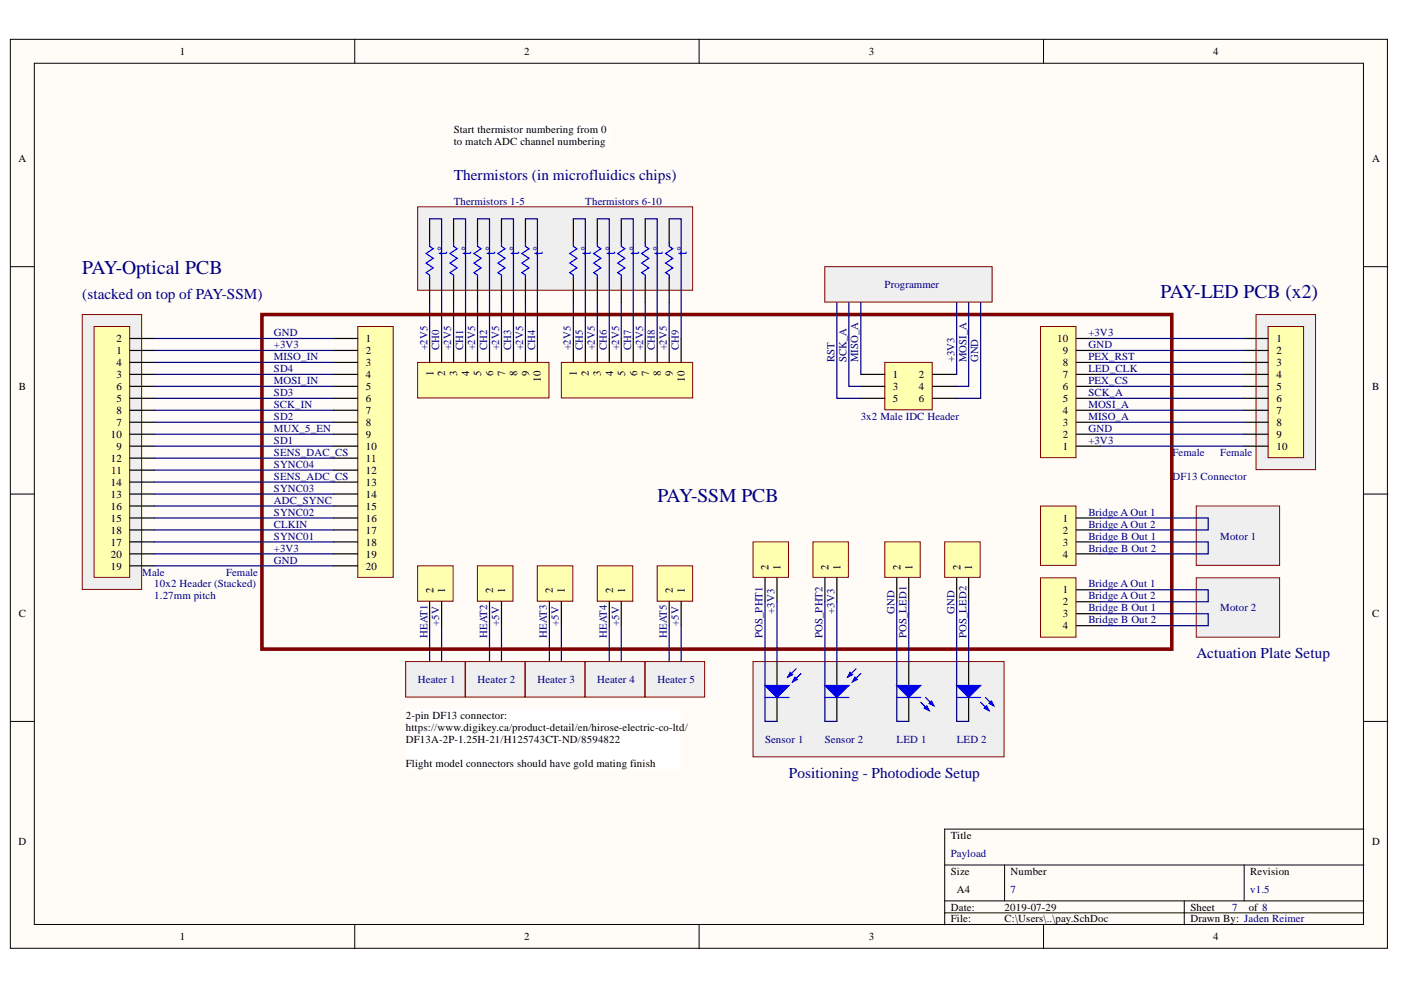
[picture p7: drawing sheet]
<svg xmlns="http://www.w3.org/2000/svg" width="297mm" height="210mm" viewBox="0 0 297 210" stroke-linecap="round" stroke-linejoin="round" font-family="sans-serif">
<g fill="#fffcf8" stroke="#000" stroke-width=".21">
<path d="M2.2 8.3h292v192.8h-292z"/>
<path d="M7.3 13.4h281.8v182.6h-281.8z"/>
</g>
<g fill="none" stroke="#000" stroke-width=".21">
<path d="M75.2 8.3v5.1M148.2 8.3v5.1M221.2 8.3v5.1M2.2 56.5h5.1M289.2 56.5h5.1M2.2 104.7h5.1M289.2 104.7h5.1M2.2 153h5.1M289.2 153h5.1M289.2 175.8h-88.9v20.3M75.2 196.1v5.1M148.2 196.1v5.1"/>
<path d="M200.3 183.4h88.9M200.3 191h88.9M200.3 193.5h88.9M213 183.4v7.6M221.2 196.1v5.1M251.1 191v5.1M263.8 183.4v7.6"/>
</g>
<g fill="#efefef" stroke="#800000" stroke-width=".21">
<path d="M159.7 140.3h53.2v20.2h-53.2z"/>
<path d="M174.9 56.5h35.4v7.6h-35.4z"/>
<path d="M88.5 43.9h58.4v17.6h-58.4z"/>
<path d="M86 140.3h12.6v7.5h-12.6z"/>
<path d="M266.3 66.7h12.6v32.9h-12.6z"/>
<path d="M17.4 66.7h12.6v58.3h-12.6z"/>
</g>
<path d="M55.5 66.7h192.9v70.9h-192.9z" fill="none" stroke="#800000" stroke-width=".76"/>
<path d="M187.6 76.8h10.1v10.1h-10.1z" fill="#ffffb0" stroke="#800000" stroke-width=".21"/>
<path d="M182.5 79.4h5.1M197.8 79.4h5M182.5 81.9h5.1M182.5 84.5h5.1M197.8 81.9h5M197.8 84.5h5" fill="none" stroke="#000" stroke-width=".25"/>
<path d="M88.5 76.8h27.9v7.6h-27.9z" fill="#ffffb0" stroke="#800000" stroke-width=".21"/>
<path d="M91.1 71.8v5M93.6 71.8v5M96.2 71.8v5M98.7 71.8v5M101.2 71.8v5M103.8 71.8v5M106.3 71.8v5M108.9 71.8v5M111.4 71.8v5M113.9 71.8v5" fill="none" stroke="#000" stroke-width=".25"/>
<path d="M119 76.8h27.9v7.6h-27.9z" fill="#ffffb0" stroke="#800000" stroke-width=".21"/>
<path d="M121.6 71.8v5M124.1 71.8v5M126.6 71.8v5M129.2 71.8v5M131.7 71.8v5M134.3 71.8v5M136.8 71.8v5M139.3 71.8v5M141.9 71.8v5M144.4 71.8v5" fill="none" stroke="#000" stroke-width=".25"/>
<path d="M159.7 114.9h7.5v7.5h-7.5z" fill="#ffffb0" stroke="#800000" stroke-width=".21"/>
<path d="M162.2 122.5v5.1M164.7 122.5v5.1" fill="none" stroke="#000" stroke-width=".25"/>
<path d="M172.4 114.9h7.5v7.5h-7.5z" fill="#ffffb0" stroke="#800000" stroke-width=".21"/>
<path d="M174.9 122.5v5.1M177.4 122.5v5.1" fill="none" stroke="#000" stroke-width=".25"/>
<path d="M187.6 114.9h7.5v7.5h-7.5z" fill="#ffffb0" stroke="#800000" stroke-width=".21"/>
<path d="M190.1 122.5v5.1M192.7 122.5v5.1" fill="none" stroke="#000" stroke-width=".25"/>
<path d="M200.3 114.9h7.5v7.5h-7.5z" fill="#ffffb0" stroke="#800000" stroke-width=".21"/>
<path d="M202.8 122.5v5.1M205.4 122.5v5.1" fill="none" stroke="#000" stroke-width=".25"/>
<path d="M88.5 120h7.6v7.5h-7.6z" fill="#ffffb0" stroke="#800000" stroke-width=".21"/>
<path d="M91.1 127.6v5.1M93.6 127.6v5.1" fill="none" stroke="#000" stroke-width=".25"/>
<path d="M101.2 120h7.6v7.5h-7.6z" fill="#ffffb0" stroke="#800000" stroke-width=".21"/>
<path d="M103.8 127.6v5.1M106.3 127.6v5.1" fill="none" stroke="#000" stroke-width=".25"/>
<path d="M113.9 120h7.6v7.5h-7.6z" fill="#ffffb0" stroke="#800000" stroke-width=".21"/>
<path d="M116.5 127.6v5.1M119 127.6v5.1" fill="none" stroke="#000" stroke-width=".25"/>
<path d="M126.6 120h7.6v7.5h-7.6z" fill="#ffffb0" stroke="#800000" stroke-width=".21"/>
<path d="M129.2 127.6v5.1M131.7 127.6v5.1" fill="none" stroke="#000" stroke-width=".25"/>
<path d="M139.3 120h7.6v7.5h-7.6z" fill="#ffffb0" stroke="#800000" stroke-width=".21"/>
<path d="M141.9 127.6v5.1M144.4 127.6v5.1" fill="none" stroke="#000" stroke-width=".25"/>
<path d="M268.9 69.2h7.5v27.8h-7.5z" fill="#ffffb0" stroke="#800000" stroke-width=".21"/>
<path d="M263.8 71.8h5.1M263.8 74.3h5.1M263.8 76.8h5.1M263.8 79.4h5.1M263.8 81.9h5.1M263.8 84.5h5.1M263.8 87h5.1M263.8 89.5h5.1M263.8 92.1h5.1M263.8 94.6h5.1" fill="none" stroke="#000" stroke-width=".25"/>
<path d="M220.6 69.2h7.5v27.8h-7.5z" fill="#ffffb0" stroke="#800000" stroke-width=".21"/>
<g fill="none" stroke="#000" stroke-width=".25">
<path d="M91.1 46.4v5.1M91.1 59.1v5.1M96.2 46.4v5.1M96.2 59.1v5.1M101.2 46.4v5.1M101.2 59.1v5.1M106.3 46.4v5.1M106.3 59.1v5.1M111.4 46.4v5.1M111.4 59.1v5.1M121.6 46.4v5.1M121.6 59.1v5.1"/>
<path d="M126.6 46.4v5.1M126.6 59.1v5.1M131.7 46.4v5.1M131.7 59.1v5.1M136.8 46.4v5.1M136.8 59.1v5.1M141.9 46.4v5.1M141.9 59.1v5.1M228.2 79.4h5.1M228.2 76.8h5.1M228.2 74.3h5.1M228.2 71.8h5.1"/>
<path d="M228.2 94.6h5.1M228.2 92.1h5.1M228.2 89.5h5.1M228.2 87h5.1M228.2 84.5h5.1M228.2 81.9h5.1"/>
</g>
<path d="M91.1 51.5v.7l.7 .5-1.5 1.1 1.5 1-1.5 1 1.5 1-1.5 1 .8 .5v.8M96.2 51.5v.7l.7 .5-1.5 1.1 1.5 1-1.5 1 1.5 1-1.5 1 .8 .5v.8M101.2 51.5v.7l.8 .5-1.5 1.1 1.5 1-1.5 1 1.5 1-1.5 1 .7 .5v.8M106.3 51.5v.7l.8 .5-1.5 1.1 1.5 1-1.5 1 1.5 1-1.5 1 .7 .5v.8M111.4 51.5v.7l.8 .5-1.6 1.1 1.6 1-1.6 1 1.6 1-1.6 1 .8 .5v.8M121.6 51.5v.7l.7 .5-1.5 1.1 1.5 1-1.5 1 1.5 1-1.5 1 .8 .5v.8M126.6 51.5v.7l.8 .5-1.5 1.1 1.5 1-1.5 1 1.5 1-1.5 1 .7 .5v.8M131.7 51.5v.7l.8 .5-1.5 1.1 1.5 1-1.5 1 1.5 1-1.5 1 .7 .5v.8M136.8 51.5v.7l.8 .5-1.6 1.1 1.6 1-1.6 1 1.6 1-1.6 1 .8 .5v.8M141.9 51.5v.7l.7 .5-1.5 1.1 1.5 1-1.5 1 1.5 1-1.5 1 .8 .5v.8" fill="none" stroke="#00f" stroke-width=".25"/>
<path d="M75.8 69.2h7.6v53.2h-7.6z" fill="#ffffb0" stroke="#800000" stroke-width=".21"/>
<g fill="none" stroke="#000" stroke-width=".25">
<path d="M70.8 71.8h5M70.8 74.3h5M70.8 76.8h5M70.8 79.4h5M70.8 81.9h5M70.8 84.5h5M70.8 87h5M70.8 89.5h5M70.8 92.1h5M70.8 94.6h5M70.8 97.1h5M70.8 99.7h5"/>
<path d="M70.8 102.2h5M70.8 104.7h5M70.8 107.3h5M70.8 109.8h5M70.8 112.4h5M70.8 114.9h5M70.8 117.4h5M70.8 120h5"/>
</g>
<path d="M19.9 69.2h7.6v53.2h-7.6z" fill="#ffffb0" stroke="#800000" stroke-width=".21"/>
<g fill="none" stroke="#000" stroke-width=".25">
<path d="M27.6 71.8h5.1M27.6 74.3h5.1M27.6 76.8h5.1M27.6 79.4h5.1M27.6 81.9h5.1M27.6 84.5h5.1M27.6 87h5.1M27.6 89.5h5.1M27.6 92.1h5.1M27.6 94.6h5.1M27.6 97.1h5.1M27.6 99.7h5.1"/>
<path d="M27.6 102.2h5.1M27.6 104.7h5.1M27.6 107.3h5.1M27.6 109.8h5.1M27.6 112.4h5.1M27.6 114.9h5.1M27.6 117.4h5.1M27.6 120h5.1"/>
</g>
<g fill="#efefef" stroke="#800000" stroke-width=".21">
<path d="M98.7 140.3h12.6v7.5h-12.6z"/>
<path d="M111.4 140.3h12.6v7.5h-12.6z"/>
<path d="M124.1 140.3h12.6v7.5h-12.6z"/>
<path d="M136.8 140.3h12.6v7.5h-12.6z"/>
</g>
<path d="M164.7 140.3v5M164.7 147.9v5.1" fill="none" stroke="#000" stroke-width=".25"/>
<path d="M162.2 147.9h5.1" fill="none" stroke="#00f" stroke-width=".25"/>
<path d="M162.2 145.3h5.1l-2.6 2.6z" fill="#00f"/>
<path d="M162.2 145.3h5.1l-2.6 2.6zM168.8 141.8l-1.8 1.8M169.8 142.8l-1.8 1.8" fill="none" stroke="#00f" stroke-width=".25"/>
<path d="M168.5 143.6l.6 .5-1.1 .5z" fill="#00f"/>
<path d="M168.5 143.6l.6 .5-1.1 .5z" fill="none" stroke="#00f" stroke-width=".25"/>
<path d="M167.5 142.6l.5 .5-1 .5z" fill="#00f"/>
<path d="M167.5 142.6l.5 .5-1 .5zM174.9 147.9h5.1" fill="none" stroke="#00f" stroke-width=".25"/>
<path d="M177.4 140.3v5M177.4 147.9v5.1" fill="none" stroke="#000" stroke-width=".25"/>
<path d="M174.9 145.3h5.1l-2.6 2.6z" fill="#00f"/>
<path d="M174.9 145.3h5.1l-2.6 2.6zM181.5 141.8l-1.8 1.8M182.5 142.8l-1.8 1.8" fill="none" stroke="#00f" stroke-width=".25"/>
<path d="M181.2 143.6l.6 .5-1.1 .5z" fill="#00f"/>
<path d="M181.2 143.6l.6 .5-1.1 .5z" fill="none" stroke="#00f" stroke-width=".25"/>
<path d="M180.2 142.6l.5 .5-1 .5z" fill="#00f"/>
<path d="M180.2 142.6l.5 .5-1 .5z" fill="none" stroke="#00f" stroke-width=".25"/>
<path d="M192.7 140.3v5M192.7 147.9v5.1" fill="none" stroke="#000" stroke-width=".25"/>
<path d="M190.1 145.3h5.1l-2.5 2.6z" fill="#00f"/>
<path d="M190.1 145.3h5.1l-2.5 2.6zM195.2 148.9l1.8 1.8M196.2 147.9l1.8 1.8" fill="none" stroke="#00f" stroke-width=".25"/>
<path d="M196 150.2l.5-.5 .5 1z" fill="#00f"/>
<path d="M196 150.2l.5-.5 .5 1z" fill="none" stroke="#00f" stroke-width=".25"/>
<path d="M197 149.1l.5-.5 .5 1.1z" fill="#00f"/>
<path d="M190.1 147.9h5.1M197 149.1l.5-.5 .5 1.1z" fill="none" stroke="#00f" stroke-width=".25"/>
<path d="M205.4 140.3v5M205.4 147.9v5.1" fill="none" stroke="#000" stroke-width=".25"/>
<path d="M202.8 145.3h5.1l-2.5 2.6z" fill="#00f"/>
<path d="M202.8 145.3h5.1l-2.5 2.6zM207.9 148.9l1.8 1.8M208.9 147.9l1.8 1.8" fill="none" stroke="#00f" stroke-width=".25"/>
<path d="M208.7 150.2l.5-.5 .5 1z" fill="#00f"/>
<path d="M208.7 150.2l.5-.5 .5 1z" fill="none" stroke="#00f" stroke-width=".25"/>
<path d="M209.7 149.1l.5-.5 .5 1.1z" fill="#00f"/>
<path d="M202.8 147.9h5.1M209.7 149.1l.5-.5 .5 1.1z" fill="none" stroke="#00f" stroke-width=".25"/>
<g fill="#fff" stroke="#fff" stroke-width=".21">
<path d="M96.2 26.1h32.9v5h-32.9z"/>
<path d="M86 150.4h58.3v12.6h-58.3z"/>
</g>
<path d="M220.6 107.3h7.5v12.6h-7.5z" fill="#ffffb0" stroke="#800000" stroke-width=".21"/>
<path d="M228.2 109.8h5.1M228.2 112.4h5.1M228.2 114.9h5.1M228.2 117.4h5.1" fill="none" stroke="#000" stroke-width=".25"/>
<path d="M253.6 107.3h17.7v12.6h-17.7z" fill="#efefef" stroke="#800000" stroke-width=".21"/>
<path d="M220.6 122.5h7.5v12.6h-7.5z" fill="#ffffb0" stroke="#800000" stroke-width=".21"/>
<path d="M228.2 125h5.1M228.2 127.6h5.1M228.2 130.1h5.1M228.2 132.7h5.1" fill="none" stroke="#000" stroke-width=".25"/>
<path d="M253.6 122.5h17.7v12.6h-17.7z" fill="#efefef" stroke="#800000" stroke-width=".21"/>
<g fill="none" stroke="#000080" stroke-width=".25">
<path d="M91.1 46.4h2.5v25.4M96.2 46.4h2.5v25.4M101.2 46.4h2.6v25.4M106.3 46.4h2.6v25.4M111.4 46.4h2.5v25.4M121.6 46.4h2.5v25.4M126.6 46.4h2.6v25.4M131.7 46.4h2.6v25.4M136.8 46.4h2.5v25.4M141.9 46.4h2.5v25.4M32.7 71.8h38.1M32.7 74.3h38.1"/>
<path d="M32.7 76.8h38.1M32.7 79.4h38.1M91.1 64.2v7.6M96.2 64.2v7.6M101.2 64.2v7.6M106.3 64.2v7.6M111.4 64.2v7.6M121.6 64.2v7.6M126.6 64.2v7.6M131.7 64.2v7.6M136.8 64.2v7.6M141.9 64.2v7.6"/>
<path d="M177.4 64.2v20.3h5.1M180 64.2v17.7h2.5M182.5 64.2v15.2M202.8 64.2v15.2M205.4 64.2v17.7h-2.6M207.9 64.2v20.3h-5.1M233.3 71.8h30.5M233.3 74.3h30.5M233.3 76.8h30.5M233.3 79.4h30.5M32.7 81.9h38.1M32.7 84.5h38.1"/>
<path d="M32.7 87h38.1M32.7 89.5h38.1M32.7 92.1h38.1M32.7 94.6h38.1M32.7 97.1h38.1M32.7 99.7h38.1M233.3 81.9h30.5M233.3 84.5h30.5M233.3 87h30.5M233.3 89.5h30.5M233.3 92.1h30.5M233.3 94.6h30.5"/>
<path d="M32.7 102.2h38.1M32.7 104.7h38.1M32.7 107.3h38.1M32.7 109.8h38.1M32.7 112.4h38.1M32.7 114.9h38.1M32.7 117.4h38.1M32.7 120h38.1M233.3 109.8h22.9v2.6h-22.9M233.3 114.9h22.9v2.5h-22.9M91.1 132.7v7.6M93.6 132.7v7.6"/>
<path d="M103.8 132.7v7.6M106.3 132.7v7.6M116.5 132.7v7.6M119 132.7v7.6M129.2 132.7v7.6M131.7 132.7v7.6M141.9 132.7v7.6M144.4 132.7v7.6M162.2 127.6v25.4h2.5M164.7 127.6v12.7M174.9 127.6v25.4h2.5M177.4 127.6v12.7"/>
<path d="M190.1 127.6v25.4h2.6M192.7 127.6v12.7M202.8 127.6v25.4h2.6M205.4 127.6v12.7M233.3 125h22.9v2.6h-22.9M233.3 130.1h22.9v2.6h-22.9"/>
</g>
<g font-size="4.1" fill="#000080">
<text x="17.4" y="58.2">PAY-Optical PCB</text>
<text x="246" y="63.3">PAY-LED PCB (x2)</text>
<text x="139.4" y="106.4">PAY-SSM PCB</text>
</g>
<g font-size="3.2" fill="#000080">
<text x="96.2" y="38.1">Thermistors (in microfluidics chips)</text>
<text x="17.4" y="63.4">(stacked on top of PAY-SSM)</text>
<text x="253.7" y="139.6">Actuation Plate Setup</text>
<text x="167.3" y="164.9">Positioning - Photodiode Setup</text>
</g>
<g font-size="2.7" fill="#00f">
<text x="94.8" y="54" transform="rotate(-90 94.8 54)">t°</text>
<text x="99.9" y="54" transform="rotate(-90 99.9 54)">t°</text>
<text x="105" y="54" transform="rotate(-90 105 54)">t°</text>
<text x="110" y="54" transform="rotate(-90 110 54)">t°</text>
<text x="115.1" y="54" transform="rotate(-90 115.1 54)">t°</text>
<text x="125.3" y="54" transform="rotate(-90 125.3 54)">t°</text>
<text x="130.4" y="54" transform="rotate(-90 130.4 54)">t°</text>
<text x="135.5" y="54" transform="rotate(-90 135.5 54)">t°</text>
<text x="140.6" y="54" transform="rotate(-90 140.6 54)">t°</text>
<text x="145.6" y="54" transform="rotate(-90 145.6 54)">t°</text>
</g>
<g font-size="2.3">
<text x="38.1" y="11.7">1</text>
<text x="111.1" y="11.7">2</text>
<text x="184.2" y="11.7">3</text>
<text x="257.2" y="11.7">4</text>
<text x="96.2" y="28.1">Start thermistor numbering from 0</text>
<text x="3.9" y="34.5">A</text>
<text x="96.2" y="30.7">t</text>
<text x="96.9" y="30.7">o match ADC channel numbering</text>
<text x="290.9" y="34.5">A</text>
<text x="24.7" y="72.5">2</text>
<text x="24.7" y="75.1">1</text>
<text x="24.7" y="77.6">4</text>
<text x="77.6" y="72.5">1</text>
<text x="77.6" y="75.1">2</text>
<text x="77.6" y="77.6">3</text>
<text x="224.2" y="72.5">10</text>
<text x="225.3" y="77.6">8</text>
<text x="225.3" y="75.1">9</text>
<text x="270.6" y="72.5">1</text>
<text x="270.6" y="75.1">2</text>
<text x="270.6" y="77.6">3</text>
<text x="4" y="82.7">B</text>
<text x="24.7" y="80.1">3</text>
<text x="24.7" y="82.7">6</text>
<text x="77.6" y="80.1">4</text>
<text x="77.6" y="82.7">5</text>
<text x="91.9" y="79.8" transform="rotate(-90 91.9 79.8)">1</text>
<text x="94.4" y="79.8" transform="rotate(-90 94.4 79.8)">2</text>
<text x="96.9" y="79.8" transform="rotate(-90 96.9 79.8)">3</text>
<text x="99.5" y="79.8" transform="rotate(-90 99.5 79.8)">4</text>
<text x="102" y="79.8" transform="rotate(-90 102 79.8)">5</text>
<text x="104.6" y="79.8" transform="rotate(-90 104.6 79.8)">6</text>
<text x="107.1" y="79.8" transform="rotate(-90 107.1 79.8)">7</text>
<text x="109.6" y="79.8" transform="rotate(-90 109.6 79.8)">8</text>
<text x="112.2" y="79.8" transform="rotate(-90 112.2 79.8)">9</text>
<text x="114.7" y="80.9" transform="rotate(-90 114.7 80.9)">10</text>
<text x="122.3" y="79.8" transform="rotate(-90 122.3 79.8)">1</text>
<text x="124.8" y="79.8" transform="rotate(-90 124.8 79.8)">2</text>
<text x="127.4" y="79.8" transform="rotate(-90 127.4 79.8)">3</text>
<text x="130" y="79.8" transform="rotate(-90 130 79.8)">4</text>
<text x="132.5" y="79.8" transform="rotate(-90 132.5 79.8)">5</text>
<text x="135.1" y="79.8" transform="rotate(-90 135.1 79.8)">6</text>
<text x="137.6" y="79.8" transform="rotate(-90 137.6 79.8)">7</text>
<text x="140.1" y="79.8" transform="rotate(-90 140.1 79.8)">8</text>
<text x="142.7" y="79.8" transform="rotate(-90 142.7 79.8)">9</text>
<text x="145.2" y="80.9" transform="rotate(-90 145.2 80.9)">10</text>
<text x="189.3" y="80.1">1</text>
<text x="189.3" y="82.7">3</text>
<text x="194.8" y="80.1">2</text>
<text x="194.8" y="82.7">4</text>
<text x="225.3" y="82.7">6</text>
<text x="225.3" y="80.1">7</text>
<text x="270.6" y="80.1">4</text>
<text x="270.6" y="82.7">5</text>
<text x="290.9" y="82.7">B</text>
<text x="24.7" y="85.2">5</text>
<text x="24.7" y="87.7">8</text>
<text x="77.6" y="85.2">6</text>
<text x="77.6" y="87.7">7</text>
<text x="189.3" y="85.2">5</text>
<text x="194.8" y="85.2">6</text>
<text x="225.3" y="87.7">4</text>
<text x="225.3" y="85.2">5</text>
<text x="270.6" y="85.2">6</text>
<text x="270.6" y="87.7">7</text>
<text x="23.5" y="92.8">10</text>
<text x="24.7" y="90.3">7</text>
<text x="24.7" y="95.3">9</text>
<text x="77.6" y="90.3">8</text>
<text x="77.6" y="92.8">9</text>
<text x="77.6" y="95.3">10</text>
<text x="225.3" y="95.3">1</text>
<text x="225.3" y="92.8">2</text>
<text x="225.3" y="90.3">3</text>
<text x="270.6" y="90.3">8</text>
<text x="270.6" y="92.8">9</text>
<text x="270.6" y="95.3">10</text>
<text x="23.5" y="97.9">12</text>
<text x="23.6" y="100.4">11</text>
<text x="77.6" y="97.9">11</text>
<text x="77.6" y="100.4">12</text>
<text x="23.5" y="102.9">14</text>
<text x="23.5" y="105.6">13</text>
<text x="77.6" y="102.9">13</text>
<text x="77.6" y="105.6">14</text>
<text x="23.5" y="108.1">16</text>
<text x="23.5" y="110.6">15</text>
<text x="23.5" y="113.2">18</text>
<text x="77.6" y="108.1">15</text>
<text x="77.6" y="110.6">16</text>
<text x="77.6" y="113.2">17</text>
<text x="225.3" y="110.6">1</text>
<text x="225.3" y="113.2">2</text>
<text x="23.5" y="115.7">17</text>
<text x="23.5" y="118.2">20</text>
<text x="77.6" y="115.7">18</text>
<text x="77.6" y="118.2">19</text>
<text x="225.3" y="115.7">3</text>
<text x="225.3" y="118.2">4</text>
<text x="23.5" y="120.8">19</text>
<text x="77.6" y="120.8">20</text>
<text x="91.9" y="125.8" transform="rotate(-90 91.9 125.8)">2</text>
<text x="94.4" y="125.8" transform="rotate(-90 94.4 125.8)">1</text>
<text x="104.6" y="125.8" transform="rotate(-90 104.6 125.8)">2</text>
<text x="107.1" y="125.8" transform="rotate(-90 107.1 125.8)">1</text>
<text x="117.2" y="125.8" transform="rotate(-90 117.2 125.8)">2</text>
<text x="119.8" y="125.8" transform="rotate(-90 119.8 125.8)">1</text>
<text x="130" y="125.8" transform="rotate(-90 130 125.8)">2</text>
<text x="132.5" y="125.8" transform="rotate(-90 132.5 125.8)">1</text>
<text x="142.7" y="125.8" transform="rotate(-90 142.7 125.8)">2</text>
<text x="145.2" y="125.8" transform="rotate(-90 145.2 125.8)">1</text>
<text x="163" y="120.8" transform="rotate(-90 163 120.8)">2</text>
<text x="165.5" y="120.8" transform="rotate(-90 165.5 120.8)">1</text>
<text x="175.6" y="120.8" transform="rotate(-90 175.6 120.8)">2</text>
<text x="178.2" y="120.8" transform="rotate(-90 178.2 120.8)">1</text>
<text x="190.9" y="120.8" transform="rotate(-90 190.9 120.8)">2</text>
<text x="193.5" y="120.8" transform="rotate(-90 193.5 120.8)">1</text>
<text x="203.6" y="120.8" transform="rotate(-90 203.6 120.8)">2</text>
<text x="206.2" y="120.8" transform="rotate(-90 206.2 120.8)">1</text>
<text x="225.3" y="125.8">1</text>
<text x="4" y="130.9">C</text>
<text x="225.3" y="128.4">2</text>
<text x="225.3" y="130.9">3</text>
<text x="290.9" y="130.9">C</text>
<text x="225.3" y="133.4">4</text>
<text x="86" y="152.4">2-pin DF13 connector:</text>
<text x="86" y="155">https://www.digikey.ca/product-detail/en/hirose-electric-co-ltd/</text>
<text x="86" y="157.5">DF13A-2P-1.25H-21/H125743CT-ND/8594822</text>
<text x="86" y="162.6">Flight model connectors should have gold mating finish</text>
<text x="3.9" y="179.1">D</text>
<text x="201.6" y="177.9">Title</text>
<text x="290.9" y="179.1">D</text>
<text x="201.6" y="185.5">Size</text>
<text x="214.3" y="185.5">Number</text>
<text x="265.1" y="185.5">Revision</text>
<text x="202.9" y="189.3">A4</text>
<text x="201.6" y="193.1">Date:</text>
<text x="201.6" y="195.6">File:</text>
<text x="213" y="193.1">2019-07-29</text>
<text x="213" y="195.6">C:\Users\..\pay.SchDoc</text>
<text x="252.4" y="193.1">Sheet</text>
<text x="252.4" y="195.6">Drawn By: Jaden Reimer</text>
<text x="264.7" y="193.1">of 8</text>
<text x="38.1" y="199.4">1</text>
<text x="111.1" y="199.4">2</text>
<text x="184.2" y="199.4">3</text>
<text x="257.2" y="199.4">4</text>
</g>
<g font-size="2.3" fill="#000080">
<text x="96.2" y="43.4">Thermistors 1-5</text>
<text x="124.1" y="43.4">Thermistors 6-10</text>
<text x="187.6" y="61.1">Programmer</text>
<text x="58.1" y="71.3">GND</text>
<text x="230.7" y="71.3">+3V3</text>
<text x="58.1" y="73.8">+3V3</text>
<text x="58.1" y="76.3">MISO_IN</text>
<text x="90.6" y="74.3" transform="rotate(-90 90.6 74.3)">+2V5</text>
<text x="93.1" y="74.3" transform="rotate(-90 93.1 74.3)">CH0</text>
<text x="95.7" y="74.3" transform="rotate(-90 95.7 74.3)">+2V5</text>
<text x="98.2" y="74.3" transform="rotate(-90 98.2 74.3)">CH1</text>
<text x="100.8" y="74.3" transform="rotate(-90 100.8 74.3)">+2V5</text>
<text x="103.3" y="74.3" transform="rotate(-90 103.3 74.3)">CH2</text>
<text x="105.8" y="74.3" transform="rotate(-90 105.8 74.3)">+2V5</text>
<text x="108.4" y="74.3" transform="rotate(-90 108.4 74.3)">CH3</text>
<text x="110.9" y="74.3" transform="rotate(-90 110.9 74.3)">+2V5</text>
<text x="113.4" y="74.3" transform="rotate(-90 113.4 74.3)">CH4</text>
<text x="121" y="74.3" transform="rotate(-90 121 74.3)">+2V5</text>
<text x="123.6" y="74.3" transform="rotate(-90 123.6 74.3)">CH5</text>
<text x="126.1" y="74.3" transform="rotate(-90 126.1 74.3)">+2V5</text>
<text x="128.6" y="74.3" transform="rotate(-90 128.6 74.3)">CH6</text>
<text x="131.3" y="74.3" transform="rotate(-90 131.3 74.3)">+2V5</text>
<text x="133.8" y="74.3" transform="rotate(-90 133.8 74.3)">CH7</text>
<text x="136.3" y="74.3" transform="rotate(-90 136.3 74.3)">+2V5</text>
<text x="138.9" y="74.3" transform="rotate(-90 138.9 74.3)">CH8</text>
<text x="141.4" y="74.3" transform="rotate(-90 141.4 74.3)">+2V5</text>
<text x="143.9" y="74.3" transform="rotate(-90 143.9 74.3)">CH9</text>
<text x="176.9" y="76.8" transform="rotate(-90 176.9 76.8)">RST</text>
<text x="179.4" y="76.8" transform="rotate(-90 179.4 76.8)">SCK_A</text>
<text x="182" y="76.8" transform="rotate(-90 182 76.8)">MISO_A</text>
<text x="202.3" y="76.8" transform="rotate(-90 202.3 76.8)">+3V3</text>
<text x="204.9" y="76.8" transform="rotate(-90 204.9 76.8)">MOSI_A</text>
<text x="207.4" y="76.8" transform="rotate(-90 207.4 76.8)">GND</text>
<text x="230.7" y="73.8">GND</text>
<text x="230.7" y="76.3">PEX_RST</text>
<text x="58.1" y="78.9">SD4</text>
<text x="58.1" y="81.4">MOSI_IN</text>
<text x="58.1" y="83.9">SD3</text>
<text x="230.7" y="78.9">LED_CLK</text>
<text x="230.7" y="81.4">PEX_CS</text>
<text x="230.7" y="83.9">SCK_A</text>
<text x="58.1" y="86.5">SCK_IN</text>
<text x="58.1" y="89">SD2</text>
<text x="182.5" y="89">3x2 Male IDC Header</text>
<text x="230.7" y="86.5">MOSI_A</text>
<text x="230.7" y="89">MISO_A</text>
<text x="58.1" y="91.5">MUX_5_EN</text>
<text x="58.1" y="94.1">SD1</text>
<text x="230.7" y="91.5">GND</text>
<text x="230.7" y="94.1">+3V3</text>
<text x="58.1" y="99.1">SYNC04</text>
<text x="58.1" y="96.6">SENS_DAC_CS</text>
<text x="58.1" y="101.7">SENS_ADC_CS</text>
<text x="248.6" y="101.7">DF13 Connector</text>
<text x="248.6" y="96.6">Female</text>
<text x="258.7" y="96.6">Female</text>
<text x="58.1" y="104.3">SYNC03</text>
<text x="58.1" y="106.8">ADC_SYNC</text>
<text x="58.1" y="109.4">SYNC02</text>
<text x="58.1" y="111.9">CLKIN</text>
<text x="230.7" y="109.4">Bridge A Out 1</text>
<text x="230.7" y="111.9">Bridge A Out 2</text>
<text x="58.1" y="114.4">SYNC01</text>
<text x="58.1" y="117">+3V3</text>
<text x="58.1" y="119.5">GND</text>
<text x="230.7" y="114.4">Bridge B Out 1</text>
<text x="230.7" y="117">Bridge B Out 2</text>
<text x="258.7" y="114.4">Motor 1</text>
<text x="30.2" y="122">Male</text>
<text x="32.7" y="124.6">10x2 Header (Stacked)</text>
<text x="47.9" y="122">Female</text>
<text x="230.7" y="124.6">Bridge A Out 1</text>
<text x="32.7" y="127.1">1.27mm pitch</text>
<text x="164.2" y="130.1" transform="rotate(-90 164.2 130.1)">+3V3</text>
<text x="176.9" y="130.1" transform="rotate(-90 176.9 130.1)">+3V3</text>
<text x="189.7" y="130.1" transform="rotate(-90 189.7 130.1)">GND</text>
<text x="202.3" y="130.1" transform="rotate(-90 202.3 130.1)">GND</text>
<text x="230.7" y="127.1">Bridge A Out 2</text>
<text x="230.7" y="129.6">Bridge B Out 1</text>
<text x="258.7" y="129.6">Motor 2</text>
<text x="90.6" y="135.2" transform="rotate(-90 90.6 135.2)">HEAT1</text>
<text x="93.1" y="132.7" transform="rotate(-90 93.1 132.7)">+5V</text>
<text x="103.3" y="135.2" transform="rotate(-90 103.3 135.2)">HEAT2</text>
<text x="105.8" y="132.7" transform="rotate(-90 105.8 132.7)">+5V</text>
<text x="116" y="135.2" transform="rotate(-90 116 135.2)">HEAT3</text>
<text x="118.5" y="132.7" transform="rotate(-90 118.5 132.7)">+5V</text>
<text x="128.6" y="135.2" transform="rotate(-90 128.6 135.2)">HEAT4</text>
<text x="131.3" y="132.7" transform="rotate(-90 131.3 132.7)">+5V</text>
<text x="141.4" y="135.2" transform="rotate(-90 141.4 135.2)">HEAT5</text>
<text x="143.9" y="132.7" transform="rotate(-90 143.9 132.7)">+5V</text>
<text x="161.7" y="135.2" transform="rotate(-90 161.7 135.2)">POS_PHT1</text>
<text x="174.4" y="135.2" transform="rotate(-90 174.4 135.2)">POS_PHT2</text>
<text x="192.2" y="135.2" transform="rotate(-90 192.2 135.2)">POS_LED1</text>
<text x="204.9" y="135.2" transform="rotate(-90 204.9 135.2)">POS_LED2</text>
<text x="230.7" y="132.2">Bridge B Out 2</text>
<text x="88.6" y="144.8">Heater 1</text>
<text x="101.3" y="144.8">Heater 2</text>
<text x="113.9" y="144.8">Heater 3</text>
<text x="126.6" y="144.8">Heater 4</text>
<text x="139.4" y="144.8">Heater 5</text>
<text x="162.2" y="157.5">Sensor 1</text>
<text x="174.9" y="157.5">Sensor 2</text>
<text x="190.1" y="157.5">LED 1</text>
<text x="202.9" y="157.5">LED 2</text>
<text x="201.6" y="181.7">Payload</text>
<text x="214.3" y="189.3">7</text>
<text x="265.1" y="189.3">v1.5</text>
<text x="261.3" y="193.1">7</text>
</g>
</svg>
